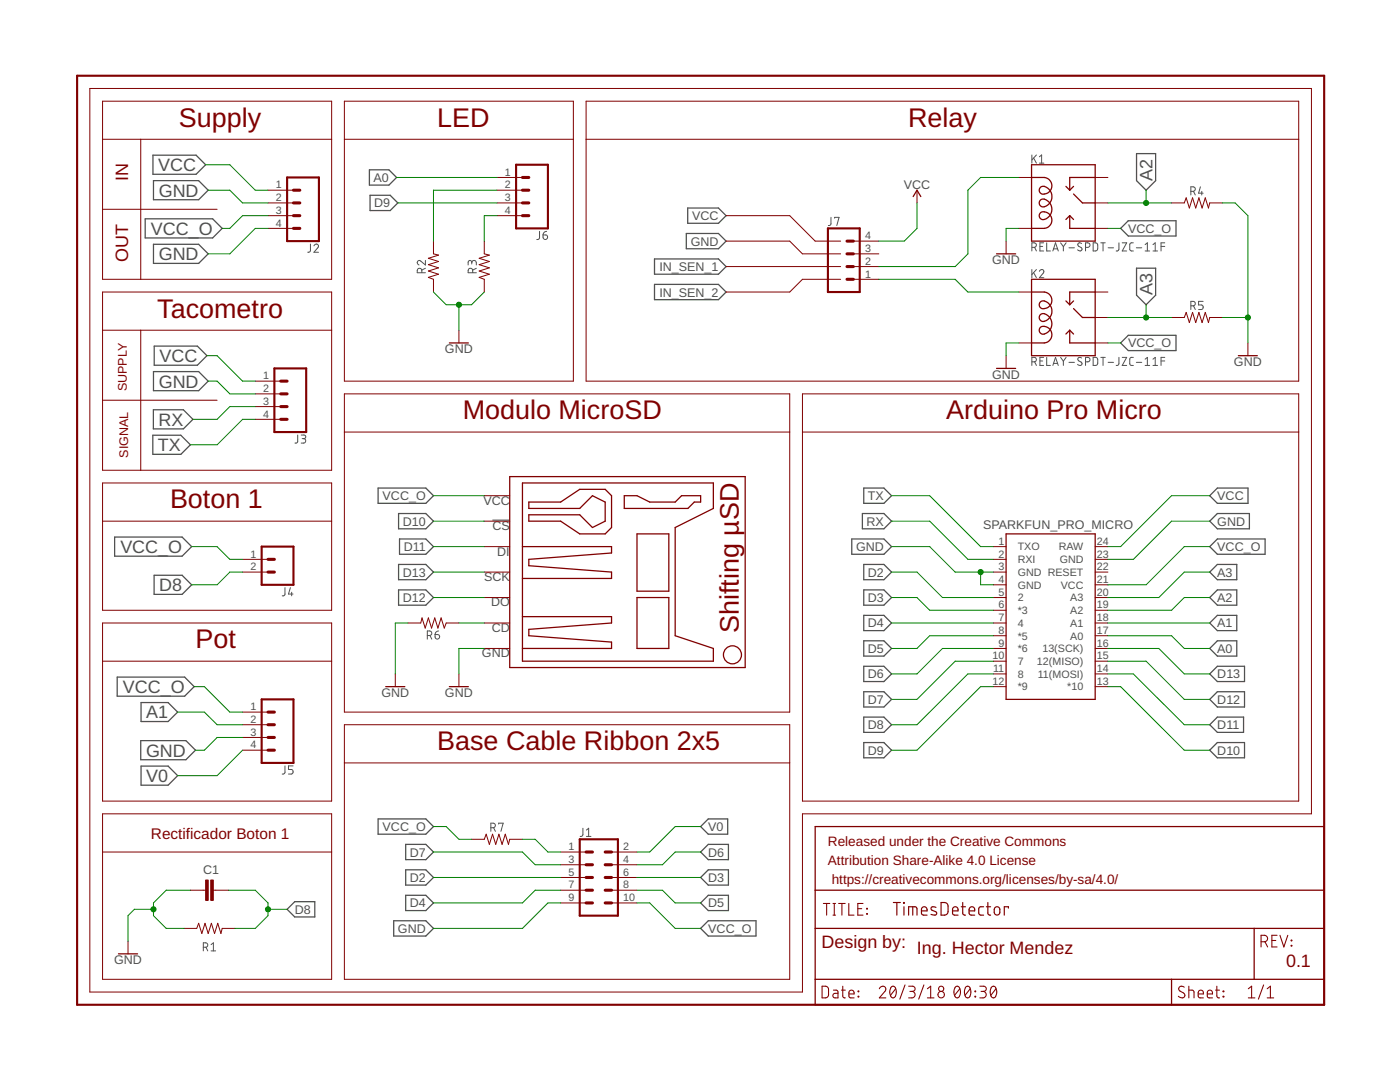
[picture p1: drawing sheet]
<svg xmlns="http://www.w3.org/2000/svg" width="279mm" height="216mm" viewBox="0 0 279 216" stroke-linecap="round" stroke-linejoin="round" font-family="sans-serif">
<g fill="none" stroke="#505050" stroke-width=".2">
<path d="M205.9 30.9v1.7M206.3 31.6l.5 1M206.8 30.9l-.9 1M207.4 31.3l.5-.4v1.7M207.4 32.6h.9M237.7 38.2h.4a.46 .46 0 0 0 .4-.5 .46 .46 0 0 0-.4-.4h-.4v1.6M238.2 38.2l.3 .7M239.6 37.3l-.4 1.2h.9M239.8 38.2v.7M62 48.7l-.1 1.4-.5 .2M62.7 49.1a.45 .45 0 0 1 .6-.4 .45 .45 0 0 1 .1 .7l-.7 .9h.9M84.2 54.4v-.4a.46 .46 0 0 0-.5-.5 .46 .46 0 0 0-.4 .5v.4h1.6"/>
<path d="M84.9 52v.9l-.9-.8a.44 .44 0 0 0-.7 .2 .44 .44 0 0 0 .3 .6M84.9 53.5l-.7 .4M94.1 52.4a.46 .46 0 0 1 .5-.4 .46 .46 0 0 1 .5 .4v.5M94.1 52.7v-.4a.36 .36 0 0 0-.3-.3 .36 .36 0 0 0-.4 .3v.6M94.3 54.4v-.4a.46 .46 0 0 0-.4-.5 .46 .46 0 0 0-.5 .5v.4h1.7M95.1 53.5l-.8 .4M107.7 46.2l-.1 1.4-.5 .2M108.4 46.9h.5a.45 .45 0 0 1 .4 .5 .45 .45 0 0 1-.5 .4 .45 .45 0 0 1-.4-.5zM109.1 46.2a.7 .7 0 0 0-.7 .7M165.8 43.4v1.4l-.5 .2M166.6 43.5v-.1h.8l-.4 1.6M205.9 49.4h.5a.46 .46 0 0 0 .4-.5 .46 .46 0 0 0-.4-.4h-.5v1.6"/>
<path d="M205.9 53.8v1.6M206.3 54.4l.5 1M206.5 49.4l.3 .7M206.8 53.8l-.9 1M207.4 54.1a.44 .44 0 0 1 .7-.3 .44 .44 0 0 1 .1 .7l-.8 .9h.9M207.5 49.2h.6M208.3 48.5h-.8v1.6h.8M208.9 48.5v1.6h.7M210.1 50.1l.6-1.6 .5 1.6M210.2 49.7h.9M211.7 48.5l.5 .7M212.2 49.2v.9"/>
<path d="M212.8 48.5l-.6 .7M213.3 49.4h1.1M215.9 48.6l-.2-.1a.38 .38 0 0 0-.6 .1 .38 .38 0 0 0 .2 .5l.5 .3a.41 .41 0 0 1 0 .6 .41 .41 0 0 1-.6 0l-.1-.2M216.6 49.4h.5a.46 .46 0 0 0 .4-.5 .46 .46 0 0 0-.4-.4h-.5v1.6M218.2 48.5h.6l.2 .2 .1 .9-.3 .4-.6 .1zM219.7 48.5h.9M220.1 48.5v1.6M221.1 49.4h1.1M223.3 48.5v1.3l-.5 .3M224 48.5h.9l-.9 1.6h.9M226.2 48.5h-.5l-.2 .3v1l.2 .2 .5 .1M226.8 49.4h1.1"/>
<path d="M228.5 50.1h.9M228.5 48.8l.5-.3v1.6M230.1 50.1h.9M230.1 48.8l.4-.3v1.6M231.7 49.2h.8M232.5 48.5h-.8v1.6M205.9 72.2h.5a.44 .44 0 0 0 .4-.4 .44 .44 0 0 0-.4-.5h-.5v1.6M206.5 72.2l.3 .7M207.5 72h.6M208.3 71.3h-.8v1.6h.8M208.9 71.3v1.6h.7M210.1 72.9l.6-1.6 .5 1.6"/>
<path d="M210.2 72.5h.9M211.7 71.3l.5 .8M212.2 72.1v.8M212.8 71.3l-.6 .8M213.3 72.3h1.1M215.9 71.4a.41 .41 0 0 0-.7 0 .41 .41 0 0 0 .1 .6l.5 .3a.41 .41 0 0 1 0 .6 .41 .41 0 0 1-.6-.1l-.1-.1M216.6 72.2h.5a.44 .44 0 0 0 .4-.4 .44 .44 0 0 0-.4-.5h-.5v1.6M218.2 71.3h.6l.2 .3 .1 .9-.3 .4h-.6zM219.7 71.3h.9M220.1 71.3v1.6M221.1 72.3h1.1M223.3 71.3v1.4l-.2 .2h-.3"/>
<path d="M224 71.3h.9l-.9 1.6h.9M226.2 71.3h-.5l-.2 .4v1l.2 .2h.5M226.8 72.3h1.1M228.5 71.7l.5-.4v1.6M228.5 72.9h.9M230.1 71.7l.4-.4v1.6M230.1 72.9h.9M231.7 72h.8M232.5 71.3h-.8v1.6M237.7 61h.4a.44 .44 0 0 0 .4-.4 .44 .44 0 0 0-.4-.5h-.4v1.7M238.2 61l.3 .8M240.1 60.1h-.9v.8h.6a.46 .46 0 0 1 .3 .4 .46 .46 0 0 1-.3 .5h-.6"/>
<path d="M59.4 86.8v1.4l-.2 .2h-.3M60.1 86.8h.6a.36 .36 0 0 1 .3 .4 .36 .36 0 0 1-.3 .3h-.4M60.6 87.5a.44 .44 0 0 1 .4 .5 .44 .44 0 0 1-.4 .4h-.5M56.9 117.3v1.4l-.2 .2h-.4M58 117.3l-.4 1.2h.9M58.2 118.2v.7M98.3 103.8h3.4M85.3 126.8h.4a.46 .46 0 0 0 .5-.4 .46 .46 0 0 0-.5-.5h-.4v1.6M85.8 126.8l.4 .7M86.8 126.6h.6a.45 .45 0 0 1 .3 .5 .45 .45 0 0 1-.4 .4 .45 .45 0 0 1-.5-.4zM87.5 125.9l-.5 .3-.2 .4M56.9 152.8v1.4l-.6 .3"/>
<path d="M58.5 152.8h-.9v.7h.5a.46 .46 0 0 1 .4 .5 .46 .46 0 0 1-.4 .5h-.5M98 165.2h.4a.46 .46 0 0 0 .5-.5 .46 .46 0 0 0-.5-.4h-.4v1.6M98.5 165.2l.4 .7M99.5 164.4v-.1h.9l-.4 1.6M116.3 165.3v1.4l-.5 .2M117 166.9h.9M117 165.6l.5-.3v1.6M40.6 189h.4a.44 .44 0 0 0 .5-.4 .44 .44 0 0 0-.5-.5h-.4v1.6M41.1 189l.4 .7M42.1 188.5l.5-.4v1.6M42.1 189.7h.9"/>
</g>
<g fill="none" stroke="#505050" stroke-width=".25">
<path d="M30.5 31h8.6l1.9 1.9-1.9 1.9h-8.6zM30.6 36h9l2 2-2 1.9h-9zM73.7 33.9h3.9l1.5 1.5-1.5 1.5h-3.9zM73.9 39h4l1.5 1.5-1.5 1.5h-4zM226.8 30.6h3.8v5.4l-1.9 2-1.9-2zM29 43.7h13.4l1.9 1.9-1.9 1.9h-13.4zM30.6 48.7h9l2 2-2 1.9h-9zM130.6 56.7h12.8l1.5 1.6-1.5 1.5h-12.8zM130.6 51.7h12.8l1.5 1.5-1.5 1.5h-12.8zM137 46.6h6.4l1.5 1.5-1.5 1.5h-6.4zM137.2 41.5h6.2l1.5 1.5-1.5 1.6h-6.2zM223.6 45.6l1.6-1.6h9.5v3.1h-9.5z"/>
<path d="M226.8 53.5h3.8v5.4l-1.9 1.9-1.9-1.9zM30.6 74.1h9l2 2-2 1.9h-9zM30.8 69.1h8.6l1.9 1.9-1.9 1.9h-8.6zM223.6 68.4l1.6-1.5h9.5v3.1h-9.5zM30.5 86.8h5.6l1.9 2-1.9 1.9h-5.6zM30.6 81.8h6l1.9 1.9-1.9 1.9h-6zM75.5 97.4h9.5l1.5 1.5-1.5 1.5h-9.5zM172.4 97.4h4l1.5 1.5-1.5 1.5h-4zM241.4 98.9l1.6-1.5h6.1v3h-6.1zM22.9 107.2h13.4l1.9 1.9-1.9 1.9h-13.4zM30.8 114.8h5.5l1.9 1.9-1.9 1.9h-5.5zM79.5 102.5h5.5l1.5 1.5-1.5 1.5h-5.5z"/>
<path d="M79.5 112.6h5.5l1.5 1.6-1.5 1.5h-5.5zM79.5 117.7h5.5l1.5 1.5-1.5 1.6h-5.5zM79.7 107.5h5.3l1.5 1.6-1.5 1.5h-5.3zM170 107.5h6.4l1.5 1.6-1.5 1.5h-6.4zM172.1 102.5h4.3l1.5 1.5-1.5 1.5h-4.3zM172.4 112.6h4l1.5 1.6-1.5 1.5h-4zM172.4 117.7h4l1.5 1.5-1.5 1.6h-4zM241.4 104l1.6-1.5h6.3v3h-6.3zM241.4 109.1l1.6-1.6h9.5v3.1h-9.5zM241.4 114.2l1.6-1.6h3.8v3.1h-3.8zM241.4 119.2l1.6-1.5h3.8v3.1h-3.8zM23.4 135.1h13.5l1.9 1.9-1.9 1.9h-13.5z"/>
<path d="M172.4 122.8h4l1.5 1.5-1.5 1.5h-4zM172.4 127.9h4l1.5 1.5-1.5 1.5h-4zM172.4 132.9h4l1.5 1.6-1.5 1.5h-4zM172.4 138h4l1.5 1.6-1.5 1.5h-4zM241.4 124.3l1.6-1.5h3.8v3h-3.8zM241.4 129.4l1.6-1.5h3.8v3h-3.8zM241.4 134.5l1.6-1.6h5.4v3.1h-5.4zM241.4 139.6l1.6-1.6h5.4v3.1h-5.4zM28.1 147.8h9l1.9 1.9-1.9 1.9h-9zM28.2 140.2h5.3l2 1.9-2 1.9h-5.3zM28.2 152.9h5.3l2 1.9-2 1.9h-5.3zM172.4 143.1h4l1.5 1.5-1.5 1.5h-4z"/>
<path d="M172.4 148.2h4l1.5 1.5-1.5 1.5h-4zM241.4 149.7l1.6-1.5h5.4v3h-5.4zM241.4 144.6l1.6-1.5h5.2v3h-5.2zM75.5 163.4h9.5l1.5 1.5-1.5 1.6h-9.5zM81 173.6h4l1.5 1.5-1.5 1.5h-4zM81 168.5h4l1.5 1.5-1.5 1.5h-4zM81 178.6h4l1.5 1.6-1.5 1.5h-4zM139.8 164.9l1.6-1.5h3.8v3.1h-3.8zM139.8 175.1l1.6-1.5h4v3h-4zM139.8 170l1.6-1.5h4v3h-4zM57.3 181.4l1.5-1.5h4v3.1h-4zM78.6 183.7h6.4l1.5 1.6-1.5 1.5h-6.4z"/>
<path d="M139.8 185.3l1.6-1.6h9.5v3.1h-9.5zM139.8 180.2l1.6-1.6h4v3.1h-4z"/>
</g>
<g fill="none" stroke="#800000" stroke-width=".2">
<path d="M17.9 17.7h243.8v144.7h-101.6v35.6h-142.2zM20.5 20.2h45.7v35.5h-45.7zM20.5 27.8h45.7M28.1 27.8v27.9M53.5 38h5.1M68.7 20.2h45.7v55.9h-45.7zM68.7 27.8h45.7M99.2 38h5.1M99.2 35.4h5.1M117 20.2h142.2v55.9h-142.2zM117 27.8h142.2M183 38v2.5"/>
<path d="M203.3 35.4h2.6M218.6 35.4h2.5M20.5 58.3h45.7v35.5h-45.7zM20.5 41.8h22.8M53.5 43h5.1M53.5 40.5h5.1M53.5 45.6h5.1M86.5 48.1v2.6l1 .2-2 .6 2 .7-2 .6 2 .6-2 .7 2 .6-2 .7 1 .3v2.6M96.6 48.1v2.6l1.1 .2-2.1 .6 2.1 .7-2.1 .6 2.1 .6-2.1 .7 2.1 .6-2.1 .7 1 .3v2.6M99.2 43h5.1M99.2 40.5h5.1M144.9 43h12.7l5.1 5.1h5.1"/>
<path d="M144.9 48.1h12.7l2.5 2.6h7.7M144.9 53.2h22.9M167.8 55.7h-7.7l-2.5 2.6h-12.7M170.3 55.7h5.1M170.3 50.7h5.1M170.3 48.1h5.1M170.3 53.2h5.1M200.8 48.1v2.6M203.3 58.3h2.6M203.3 45.6h2.6M218.6 58.3h2.5M218.6 40.5h2.5"/>
<path d="M218.6 45.6h2.5M233.8 40.5h2.5l.4-1 .7 2 .6-2 .6 2 .7-2 .6 2 .6-2 .7 2 .2-1h2.6M20.5 65.9h45.7M20.5 79.9h22.8M28.1 65.9v27.9M50.9 76.1h5.1M50.9 78.6h5.1M68.7 78.6h88.9v63.5h-88.9zM91.6 65.9v2.5M160.1 78.6h99.1v81.3h-99.1zM200.8 71v2.5M203.3 68.4h2.6"/>
<path d="M218.6 68.4h2.5M218.6 63.4h2.5M233.8 63.4h2.5l.4-1.1 .7 2.1 .6-2.1 .6 2.1 .7-2.1 .6 2.1 .6-2.1 .7 2.1 .2-1h2.6M249 68.4v2.6M20.5 96.4h45.7v25.4h-45.7zM50.9 81.1h5.1M50.9 83.7h5.1M68.7 86.2h88.9M96.6 98.9h5.1M160.1 86.2h99.1M20.5 104h45.7M48.4 111.6h5.1"/>
<path d="M48.4 114.2h5.1M96.6 104h5.1M96.6 119.2h5.1M96.6 109.1h5.1M96.6 114.2h5.1M198.2 119.2h2.6M198.2 116.7h2.6M198.2 111.6h2.6M198.2 109.1h2.6M198.2 114.2h2.6M218.6 119.2h2.5M218.6 116.7h2.5"/>
<path d="M218.6 111.6h2.5M218.6 109.1h2.5M218.6 114.2h2.5M20.5 124.3h45.7v35.6h-45.7zM20.5 131.9h45.7M78.9 134.5v2.5M81.4 124.3h2.6l.2-1 .7 2 .6-2 .6 2 .7-2 .6 2 .6-2 .7 2 .3-1h2.6M91.6 134.5v2.5M96.6 124.3h5.1M96.6 129.4h5.1M198.2 121.8h2.6M198.2 124.3h2.6"/>
<path d="M198.2 131.9h2.6M198.2 126.9h2.6M198.2 129.4h2.6M198.2 134.5h2.6M198.2 137h2.6M218.6 121.8h2.5M218.6 124.3h2.5M218.6 131.9h2.5M218.6 126.9h2.5M218.6 129.4h2.5M218.6 134.5h2.5M218.6 137h2.5"/>
<path d="M48.4 142.1h5.1M48.4 144.6h5.1M48.4 147.2h5.1M48.4 149.7h5.1M68.7 144.6h88.9v50.8h-88.9zM68.7 152.2h88.9M20.5 162.4h45.7v33h-45.7zM20.5 170h45.7M38 177.6h3M42.6 177.6h3M94.1 167.5h2.5l.4-1 .7 2 .6-2 .6 2 .7-2 .6 2 .6-2 .7 2 .2-1h2.6M111.9 170h5.1"/>
<path d="M111.9 177.6h5.1M111.9 175.1h5.1M111.9 172.6h5.1M122 170h5.1M122 177.6h5.1M122 175.1h5.1M122 172.6h5.1M25.5 187.8v2.5M36.7 185.3h2.6l.3-1.1 .7 2.1 .6-2.1 .7 2.1 .6-2.1 .6 2.1 .7-2.1 .6 2.1 .2-1h2.6M111.9 180.2h5.1M122 180.2h5.1"/>
</g>
<g fill="none" stroke="#800000" stroke-width=".25">
<path d="M182.2 39.2l.8-1.2 .8 1.2M205.9 35.4h2.5a1.64 1.64 0 0 1 1.5 2 1.64 1.64 0 0 1-2.2 1.2 .82 .82 0 0 1-.1-1.2 .82 .82 0 0 1 1.2-.1 2.05 2.05 0 0 1 1.1 2.3 2.05 2.05 0 0 1-2 1.7 .82 .82 0 0 1-.4-1.2 .82 .82 0 0 1 1.3-.2 2.06 2.06 0 0 1 1.1 2.3 2.06 2.06 0 0 1-2 1.6 .84 .84 0 0 1-.4-1.2 .84 .84 0 0 1 1.2-.3 1.66 1.66 0 0 1 1.2 1.8 1.66 1.66 0 0 1-1.5 1.5h-2.5M205.9 32.9h12.7v15.2h-12.7zM212.7 37.2l.8 .8M214.2 38.7l1.8 1.8h2.6M214.2 37.2l-.7 .8M218.6 35.4h-5.1v2.6M198.9 50.7h3.8M205.9 58.3h2.5a1.64 1.64 0 0 1 1.5 2 1.64 1.64 0 0 1-2.2 1.1 .82 .82 0 0 1-.1-1.1 .82 .82 0 0 1 1.2-.1 2.05 2.05 0 0 1 1.1 2.3 2.05 2.05 0 0 1-2 1.6 .82 .82 0 0 1-.4-1.2 .82 .82 0 0 1 1.3-.2 2.06 2.06 0 0 1 1.1 2.3 2.06 2.06 0 0 1-2 1.7 .84 .84 0 0 1-.4-1.2 .84 .84 0 0 1 1.2-.3 1.66 1.66 0 0 1 1.2 1.8 1.66 1.66 0 0 1-1.5 1.4h-2.5M205.9 55.7h12.7v15.3h-12.7zM213.5 43v2.6h5.1M213.5 43l.7 .8"/>
<path d="M213.5 43l-.8 .8M218.6 58.3h-5.1v2.5M89.7 68.4h3.8M198.9 73.5h3.8M212.7 60l.8 .8M213.5 65.9v2.5h5.1M213.5 65.9l.7 .8M213.5 65.9l-.8 .8M214.2 61.6l1.8 1.8h2.6M214.2 60l-.7 .8M247.1 71h3.8M101.7 95.1h47v38.1h-47z"/>
<path d="M104.3 96.4h38.1v5.1l-7.7 3.8v21.6l7.7 2.5v2.5h-38.1zM124.6 98.9h2.5l2.6 1.3h5l1.3-1.3h3.8v1.3h-1.2l-1.3 1.3h-12.7zM104.3 109.1h17.7v1.2l-16.5 1.3v1.3l16.5 1.3v1.2h-17.7M105.5 100.2h6.4l3.8-2.6h5.1l1.2 1.3v6.4l-1.2 1.2h-5.1l-3.8-2.5h-6.4v-1.3h10.2l2.5 2.6 2.6-1.3v-3.8l-2.6-1.3-2.5 2.6h-10.2zM127.1 106.5h6.4v11.5h-6.4zM127.1 119.2h6.4v10.2h-6.4zM200.8 106.5h17.8v33.1h-17.8zM77 137h3.8M89.7 137h3.8M104.3 123h17.7v1.3l-16.5 1.3v1.3l16.5 1.2v1.3h-17.7M162.7 164.9h101.6v35.6h-101.6zM162.7 177.6h101.6"/>
<path d="M23.6 190.3h3.9M162.7 185.3h101.6M162.7 195.4h101.6M233.8 195.4v5.1M250.3 185.3v10.1"/>
<circle cx="146.2" cy="130.7" r="1.8"/>
</g>
<path d="M15.4 15.1h248.9v185.4h-248.9zM57.3 35.4h6.3v12.7h-6.3zM103 32.9h6.3v12.7h-6.3zM165.2 45.6h6.4v12.7h-6.4zM54.8 73.5h6.3v12.7h-6.3zM52.2 109.1h6.4v7.6h-6.4zM52.2 139.6h6.4v12.6h-6.4zM115.7 167.5h7.6v15.2h-7.6z" fill="none" stroke="#800000" stroke-width=".42"/>
<g fill="none" stroke="#800000" stroke-width=".61">
<path d="M58.6 38h1.2M104.3 38h1.2M104.3 35.4h1.2M58.6 43h1.2M58.6 40.5h1.2M58.6 45.6h1.2M104.3 43h1.2M104.3 40.5h1.2M169 50.7h1.3M169 53.2h1.3M169 55.7h1.3M169 48.1h1.3"/>
<path d="M56 78.6h1.3M56 76.1h1.3M56 81.1h1.3M56 83.7h1.3M53.5 114.2h1.3M53.5 111.6h1.3M53.5 147.2h1.3M53.5 144.6h1.3M53.5 142.1h1.3M53.5 149.7h1.3M117 175.1h1.2M117 177.6h1.2"/>
<path d="M117 170h1.2M117 172.6h1.2M120.8 175.1h1.2M120.8 177.6h1.2M120.8 170h1.2M120.8 172.6h1.2M117 180.2h1.2M120.8 180.2h1.2"/>
</g>
<g fill="#800000" stroke="#800000" stroke-width=".2">
<path d="M42.1 175.6h.5v4.1h-.5z"/>
<path d="M41 175.6h.6v4.1h-.6z"/>
</g>
<g fill="none" stroke="#800000" stroke-width=".21">
<path d="M164.1 196.8h.8l.4 .4v1.5l-.4 .4h-.8zM164.3 180.3h1.3M165 180.3v2.3M166.2 180.3h.6M166.2 182.6h.6M166.3 197.6h.7l.2 .2v1.3h-.5a.46 .46 0 0 1-.5-.4 .46 .46 0 0 1 .5-.5h.5M166.5 180.3v2.3M167.4 180.3h1.3M167.9 197.6h.8M168 180.3v2.3M168.2 196.8v2.1l.5 .2M169.4 180.3v2.3h1"/>
<path d="M169.4 198.3h1.1a.54 .54 0 0 0-.4-.7 .54 .54 0 0 0-.7 .5l.1 .9 1 .1M171.2 181.3h.8M171.3 197.8l.1 .1zM171.3 198.8l.1 .1zM172.2 180.3h-1v2.3h1M173 181.3l.1 .1zM173 182.3l.1 .1zM175.5 197.3a.64 .64 0 0 1 .9-.5 .64 .64 0 0 1 .2 1l-1.1 1.3h1.3M177.8 197a.55 .55 0 0 1 .7-.2 .55 .55 0 0 1 .3 .6 1.32 1.32 0 0 1-.6 1.7 1.44 1.44 0 0 1-.4-2.1zM178.8 197.3l-1.1 1.3M180.6 196.5l-1 2.9M181.3 196.8h.8a.52 .52 0 0 1 .5 .5 .52 .52 0 0 1-.5 .5h-.5"/>
<path d="M182 197.8a.65 .65 0 0 1 .6 .7 .65 .65 0 0 1-.6 .6h-.7M184.4 196.5l-1.1 2.9M185.1 199.1h1.3M185.1 197.3l.6-.5v2.3M190.6 197a.55 .55 0 0 1 .7-.2 .55 .55 0 0 1 .3 .6 1.32 1.32 0 0 1-.6 1.7 1.4 1.4 0 0 1-.4-2.1zM191.6 197.3l-1.1 1.3M192.7 197a.54 .54 0 0 1 .6-.2 .54 .54 0 0 1 .4 .6 1.34 1.34 0 0 1-.6 1.7 1.38 1.38 0 0 1-.4-2zM193.6 197.3l-1 1.3M194.6 198.8l.1 .1zM194.6 197.8l.1 .1zM195.5 196.8h.8a.52 .52 0 0 1 .5 .5 .52 .52 0 0 1-.5 .5h-.5M196.2 197.8a.65 .65 0 0 1 .6 .7 .65 .65 0 0 1-.6 .6h-.7"/>
<path d="M197.9 197a.53 .53 0 0 1 .6-.2 .53 .53 0 0 1 .3 .6 1.34 1.34 0 0 1-.5 1.7 1.4 1.4 0 0 1-.4-2.1zM198.8 197.3l-1.1 1.3M236.3 197a.58 .58 0 0 0-.8-.1 .58 .58 0 0 0 0 .9l.7 .3a.58 .58 0 0 1 .1 .9 .58 .58 0 0 1-.9 0l-.2-.2M237.3 197.6l.9 .1 .1 .3v1.1M237.3 196.8v2.3M239.1 198.3h1.1a.54 .54 0 0 0-.4-.7 .54 .54 0 0 0-.7 .5l.1 .9 1 .1M240.9 198.3h1.1a.54 .54 0 0 0-.4-.7 .54 .54 0 0 0-.7 .5l.1 .9 1 .1M242.6 197.6h.8M242.8 196.8v1.9l.3 .4h.3M244.1 198.8l.1 .1zM244.1 197.8l.1 .1zM249.1 199.1h1.3"/>
<path d="M249.1 197.3l.7-.5v2.3M251.7 187.9h.6a.65 .65 0 0 0 .7-.6 .65 .65 0 0 0-.7-.7h-.6v2.4M252.2 196.5l-1.1 2.9M252.5 187.9l.5 1.1M252.9 199.1h1.3M252.9 197.3l.6-.5v2.3M253.8 187.7h.8M254.9 186.6h-1.1v2.4h1.1M255.4 186.6l.8 2.4 .8-2.4M257.7 187.6l.1 .1zM257.7 188.6l.1 .2z"/>
<circle cx="187.8" cy="197.3" r=".52"/>
<circle cx="187.8" cy="198.5" r=".65"/>
</g>
<g fill="none" stroke="#800000" stroke-width=".23">
<path d="M178.3 180.1h1.4M179 180.1v2.5M180.3 180.1h.2v.1h-.2zM180.4 180.9v1.7M181.3 182.6v-1.7l1.6 .1 .1 .3v1.3M182.2 180.9v1.7M183.9 181.8h1.1a.59 .59 0 0 0-.4-.9 .59 .59 0 0 0-.7 .6l.1 1 1 .1M186.8 181.1l-.8-.1-.2 .3 .2 .3 .8 .4 .1 .2-.1 .3a.94 .94 0 0 1-1 0M187.8 180.1a1.21 1.21 0 0 1 1.3 .3l.1 .4-.1 1.5a1.21 1.21 0 0 1-1.3 .3zM190.1 181.8h1.1a.58 .58 0 0 0-.4-.9 .58 .58 0 0 0-.7 .6l.1 1 1 .1M191.8 180.9h.9M192.1 180.1l.1 2.3 .5 .2"/>
<path d="M193.4 181.8h1.1a.59 .59 0 0 0-.4-.9 .59 .59 0 0 0-.7 .6l.1 1 1 .1M196.3 180.9l-.7 .1-.3 .3 .2 1.2 .8 .1M196.8 180.9h.9M197.1 180.1l.1 2.3 .5 .2M198.5 181.1l.6-.2a.97 .97 0 0 1 .2 1.6l-.4 .1-.4-.2-.1-.4zM201.3 181.2v-.3h-.9v1.7"/>
</g>
<g fill="none" stroke="#008000" stroke-width=".2">
<path d="M41 32.9h4.9l5 5.1h2.6M41.6 38h4.3l2.5 2.5h5.1M79.1 35.4h20.1M99.2 38h-12.7v10.1M203.3 35.4h-7.6l-2.5 2.6v12.7l-2.6 2.5h-15.2M228.7 38v2.5M53.5 43h-5.1l-2.5 2.6h-1.6M53.5 45.6h-2.6l-5 5.1h-4.3M79.4 40.5h19.8M86.5 58.3l2.5 2.5h5.1l2.5-2.5M99.2 43h-2.6v5.1M175.4 55.7h15.2l2.6 2.6h10.1"/>
<path d="M183 40.5v5.1l-2.5 2.5h-5.1M203.3 45.6h-2.5v2.5M221.1 45.6h2.5M221.1 40.5h12.7M244 40.5h2.5l2.5 2.5v25.4M41.3 71h2l5.1 5.1h2.5M41.6 76.1h1.7l2.6 2.5h5M91.6 60.8v5.1M203.3 68.4h-2.5v2.6M221.1 63.4h12.7M221.1 68.4h2.5M228.7 60.8v2.6"/>
<path d="M244 63.4h5M50.9 81.1h-5l-2.6 2.6h-4.8M50.9 83.7h-2.5l-5.1 5.1h-5.3M86.5 98.9h10.1M177.9 98.9h7.6l10.2 10.2h2.5M241.4 98.9h-7.6l-10.2 10.2h-2.5M38.2 109.1h5.1l2.6 2.5h2.5M48.4 114.2h-2.5l-2.6 2.5h-5.1M86.5 109.1h10.1M86.5 104h10.1M86.5 114.2h10.1M86.5 119.2h10.1"/>
<path d="M177.9 109.1h7.6l5.1 5.1h7.6M177.9 104h7.6l7.7 7.6h5M177.9 114.2h5.1l5.1 5h10.1M177.9 119.2h5.1l2.5 2.6h12.7M195.7 114.2v2.5h2.5M241.4 109.1h-5.1l-7.6 7.6h-7.6M241.4 104h-7.6l-7.6 7.6h-5.1M241.4 114.2h-5.1l-5 5h-10.2M241.4 119.2h-5.1l-2.5 2.6h-12.7M38.8 137h2l5.1 5.1h2.5M81.4 124.3h-2.5v10.2M91.6 124.3h5"/>
<path d="M96.6 129.4h-5v5.1M177.9 124.3h20.3M198.2 137h-2.5l-12.7 12.7h-5.1M198.2 126.9h-12.7l-2.5 2.5h-5.1M198.2 129.4h-10.1l-5.1 5.1h-5.1M198.2 134.5h-5l-10.2 10.1h-5.1M198.2 131.9h-7.6l-7.6 7.7h-5.1M221.1 137h2.5l12.7 12.7h5.1M221.1 124.3h20.3M221.1 129.4h10.2l5 5.1h5.1M221.1 126.9h12.7l2.5 2.5h5.1M221.1 134.5h5.1l10.1 10.1h5.1"/>
<path d="M221.1 131.9h7.6l7.6 7.7h5.1M35.5 142.1h5.3l2.5 2.5h5.1M48.4 147.2h-5.1l-2.5 2.5h-1.8M48.4 149.7l-5.1 5.1h-7.8M38 177.6h-4.8l-2.6 2.6v2.5l2.6 2.6h3.5M45.6 177.6h5.3l2.6 2.6v2.5l-2.6 2.6h-4M86.5 170h17.8l2.5 2.6h5.1M86.5 164.9h2.5l2.6 2.6h2.5M86.5 175.1h25.4M104.3 167.5h2.5l2.5 2.5h2.6M111.9 177.6h-5.1l-2.5 2.6h-17.8M127.1 177.6h5.1l2.5 2.6h5.1"/>
<path d="M127.1 175.1h12.7M139.8 164.9h-5.1l-5 5.1h-2.6M139.8 170h-5.1l-2.5 2.6h-5.1M30.6 181.4h-3.8l-1.3 1.3v5.1M53.5 181.4h3.8M111.9 180.2h-2.6l-5 5.1h-17.8M127.1 180.2h2.6l5 5.1h5.1"/>
</g>
<g fill="#008000" stroke="#008000" stroke-width=".2">
<circle cx="30.6" cy="181.4" r=".51"/>
<circle cx="91.6" cy="60.8" r=".51"/>
<circle cx="249" cy="63.4" r=".51"/>
<circle cx="195.7" cy="114.2" r=".51"/>
<circle cx="53.5" cy="181.4" r=".51"/>
<circle cx="228.7" cy="63.4" r=".51"/>
<circle cx="228.7" cy="40.5" r=".51"/>
</g>
<g font-size="5.4" fill="#800000">
<text x="35.7" y="25.3">Supply</text>
<text x="87.3" y="25.3">LED</text>
<text x="181.2" y="25.3">Relay</text>
<text x="31.4" y="63.4">Tacometro</text>
<text x="92.3" y="83.7">Modulo MicroSD</text>
<text x="188.8" y="83.7">Arduino Pro Micro</text>
<text x="33.9" y="101.4">Boton 1</text>
<text x="39" y="129.4">Pot</text>
<text x="147.5" y="126.4" transform="rotate(-90 147.5 126.4)">Shifting µSD</text>
<text x="87.3" y="149.7">Base Cable Ribbon 2x5</text>
</g>
<g font-size="3.6" fill="#505050">
<text x="31.6" y="34.2">VCC</text>
<text x="31.7" y="39.2">GND</text>
<text x="230" y="36.1" transform="rotate(-90 230 36.1)">A2</text>
<text x="30.1" y="46.8">VCC_O</text>
<text x="31.7" y="51.9">GND</text>
<text x="230" y="58.9" transform="rotate(-90 230 58.9)">A3</text>
<text x="31.7" y="77.3">GND</text>
<text x="31.8" y="72.2">VCC</text>
<text x="31.6" y="84.9">RX</text>
<text x="31.5" y="90">TX</text>
<text x="24" y="110.3">VCC_O</text>
<text x="31.8" y="118">D8</text>
<text x="24.5" y="138.3">VCC_O</text>
<text x="29.2" y="143.4">A1</text>
<text x="29.1" y="151">GND</text>
<text x="29.2" y="156">V0</text>
</g>
<g font-size="3.6" fill="#800000">
<text x="25.5" y="36.2" transform="rotate(-90 25.5 36.2)">IN</text>
<text x="25.5" y="52.2" transform="rotate(-90 25.5 52.2)">OUT</text>
<text x="164" y="189.1">Design by:</text>
<text x="183" y="190.3">Ing. Hector Mendez</text>
<text x="256.7" y="192.9">0.1</text>
</g>
<text font-size="3.1" fill="#800000" x="30.1" y="167.5">Rectificador Boton 1</text>
<g font-size="2.7" fill="#800000">
<text x="165.2" y="168.7">Released under the Creative Commons</text>
<text x="165.2" y="172.6">Attribution Share-Alike 4.0 License</text>
<text x="166" y="176.4">https://creativecommons.org/licenses/by-sa/4.0/</text>
</g>
<g font-size="2.5" fill="#505050">
<text x="74.6" y="36.3">A0</text>
<text x="74.7" y="41.4">D9</text>
<text x="180.4" y="37.7">VCC</text>
<text x="138.1" y="43.9">VCC</text>
<text x="225.2" y="46.5">VCC_O</text>
<text x="137.8" y="49">GND</text>
<text x="198" y="52.7">GND</text>
<text x="131.6" y="59.2">IN_SEN_2</text>
<text x="131.6" y="54.1">IN_SEN_1</text>
<text x="88.8" y="70.5">GND</text>
<text x="225.2" y="69.3">VCC_O</text>
<text x="198" y="75.5">GND</text>
<text x="246.3" y="73">GND</text>
<text x="76.4" y="99.8">VCC_O</text>
<text x="96.5" y="100.7">VCC</text>
<text x="173.2" y="99.8">TX</text>
<text x="242.9" y="99.8">VCC</text>
<text x="80.4" y="104.9">D10</text>
<text x="98.3" y="105.8">CS</text>
<text x="172.9" y="104.9">RX</text>
<text x="196.2" y="105.5">SPARKFUN_PRO_MICRO</text>
<text x="242.9" y="104.9">GND</text>
<text x="80.6" y="110">D11</text>
<text x="99.2" y="110.8">DI</text>
<text x="170.9" y="110">GND</text>
<text x="242.9" y="110">VCC_O</text>
<text x="80.4" y="115">D13</text>
<text x="96.6" y="115.9">SCK</text>
<text x="173.2" y="115">D2</text>
<text x="242.9" y="115">A3</text>
<text x="80.4" y="120.1">D12</text>
<text x="98" y="121">DO</text>
<text x="173.2" y="120.1">D3</text>
<text x="173.2" y="125.2">D4</text>
<text x="242.9" y="125.2">A1</text>
<text x="242.9" y="120.1">A2</text>
<text x="96.2" y="131.2">GND</text>
<text x="98.1" y="126.1">CD</text>
<text x="173.2" y="130.3">D5</text>
<text x="242.9" y="130.3">A0</text>
<text x="173.2" y="135.4">D6</text>
<text x="242.9" y="135.4">D13</text>
<text x="76.1" y="139">GND</text>
<text x="88.8" y="139">GND</text>
<text x="173.2" y="140.4">D7</text>
<text x="242.9" y="140.4">D12</text>
<text x="173.2" y="145.5">D8</text>
<text x="242.9" y="145.5">D11</text>
<text x="173.2" y="150.6">D9</text>
<text x="242.9" y="150.6">D10</text>
<text x="76.4" y="165.8">VCC_O</text>
<text x="141.4" y="165.8">V0</text>
<text x="81.8" y="170.9">D7</text>
<text x="141.4" y="170.9">D6</text>
<text x="40.5" y="174.3">C1</text>
<text x="81.8" y="176">D2</text>
<text x="141.4" y="176">D3</text>
<text x="58.8" y="182.3">D8</text>
<text x="81.8" y="181.1">D4</text>
<text x="141.4" y="181.1">D5</text>
<text x="79.4" y="186.1">GND</text>
<text x="141.4" y="186.1">VCC_O</text>
<text x="22.8" y="192.4">GND</text>
</g>
<g font-size="2.5" fill="#800000">
<text x="25.3" y="78.1" transform="rotate(-90 25.3 78.1)">SUPPLY</text>
<text x="25.5" y="91.3" transform="rotate(-90 25.5 91.3)">SIGNAL</text>
</g>
<g font-size="2.1" fill="#505050">
<text x="100.8" y="35.1">1</text>
<text x="55" y="37.6">1</text>
<text x="55" y="40.1">2</text>
<text x="100.8" y="37.6">2</text>
<text x="100.8" y="40.1">3</text>
<text x="55" y="42.7">3</text>
<text x="55" y="45.2">4</text>
<text x="100.8" y="42.7">4</text>
<text x="172.6" y="47.8">4</text>
<text x="172.6" y="52.8">2</text>
<text x="172.6" y="50.3">3</text>
<text x="172.6" y="55.4">1</text>
<text x="52.5" y="75.7">1</text>
<text x="52.5" y="78.2">2</text>
<text x="52.5" y="80.8">3</text>
<text x="52.5" y="83.3">4</text>
<text x="50" y="111.3">1</text>
<text x="50" y="113.8">2</text>
<text x="199.2" y="113.8">3</text>
<text x="199.2" y="111.3">2</text>
<text x="199.2" y="108.7">1</text>
<text x="203.1" y="112.4">RXI</text>
<text x="203.1" y="109.8">TXO</text>
<text x="211.3" y="109.8">RAW</text>
<text x="211.5" y="112.4">GND</text>
<text x="218.9" y="111.3">23</text>
<text x="218.9" y="108.7">24</text>
<text x="218.9" y="113.8">22</text>
<text x="199.2" y="118.9">5</text>
<text x="199.2" y="116.3">4</text>
<text x="203.1" y="120">2</text>
<text x="203.1" y="117.4">GND</text>
<text x="203.1" y="114.9">GND RESET</text>
<text x="211.7" y="117.4">VCC</text>
<text x="213.6" y="120">A3</text>
<text x="218.9" y="118.9">20</text>
<text x="218.9" y="116.3">21</text>
<text x="199.2" y="121.4">6</text>
<text x="199.2" y="123.9">7</text>
<text x="203.1" y="122.5">*3</text>
<text x="203.1" y="125.1">4</text>
<text x="213.6" y="125.1">A1</text>
<text x="213.6" y="122.5">A2</text>
<text x="218.9" y="123.9">18</text>
<text x="218.9" y="121.4">19</text>
<text x="198.1" y="131.6">10</text>
<text x="199.2" y="126.5">8</text>
<text x="199.2" y="129">9</text>
<text x="203.1" y="127.6">*5</text>
<text x="203.1" y="130.1">*6</text>
<text x="208" y="130.1">13(SCK)</text>
<text x="213.6" y="127.6">A0</text>
<text x="218.9" y="131.6">15</text>
<text x="218.9" y="129">16</text>
<text x="218.9" y="126.5">17</text>
<text x="198.1" y="136.6">12</text>
<text x="198.2" y="134.1">11</text>
<text x="203.1" y="132.7">7</text>
<text x="203.1" y="135.2">8</text>
<text x="203.1" y="137.8">*9</text>
<text x="207" y="132.7">12(MISO)</text>
<text x="207.1" y="135.2">11(MOSI)</text>
<text x="213" y="137.8">*10</text>
<text x="218.9" y="136.6">13</text>
<text x="218.9" y="134.1">14</text>
<text x="50" y="141.7">1</text>
<text x="50" y="144.3">2</text>
<text x="50" y="146.8">3</text>
<text x="50" y="149.3">4</text>
<text x="113.5" y="172.2">3</text>
<text x="113.5" y="169.7">1</text>
<text x="124.4" y="172.2">4</text>
<text x="124.4" y="169.7">2</text>
<text x="113.5" y="179.8">9</text>
<text x="113.5" y="177.3">7</text>
<text x="113.5" y="174.7">5</text>
<text x="124.4" y="179.8">10</text>
<text x="124.4" y="177.3">8</text>
<text x="124.4" y="174.7">6</text>
</g>
</svg>
